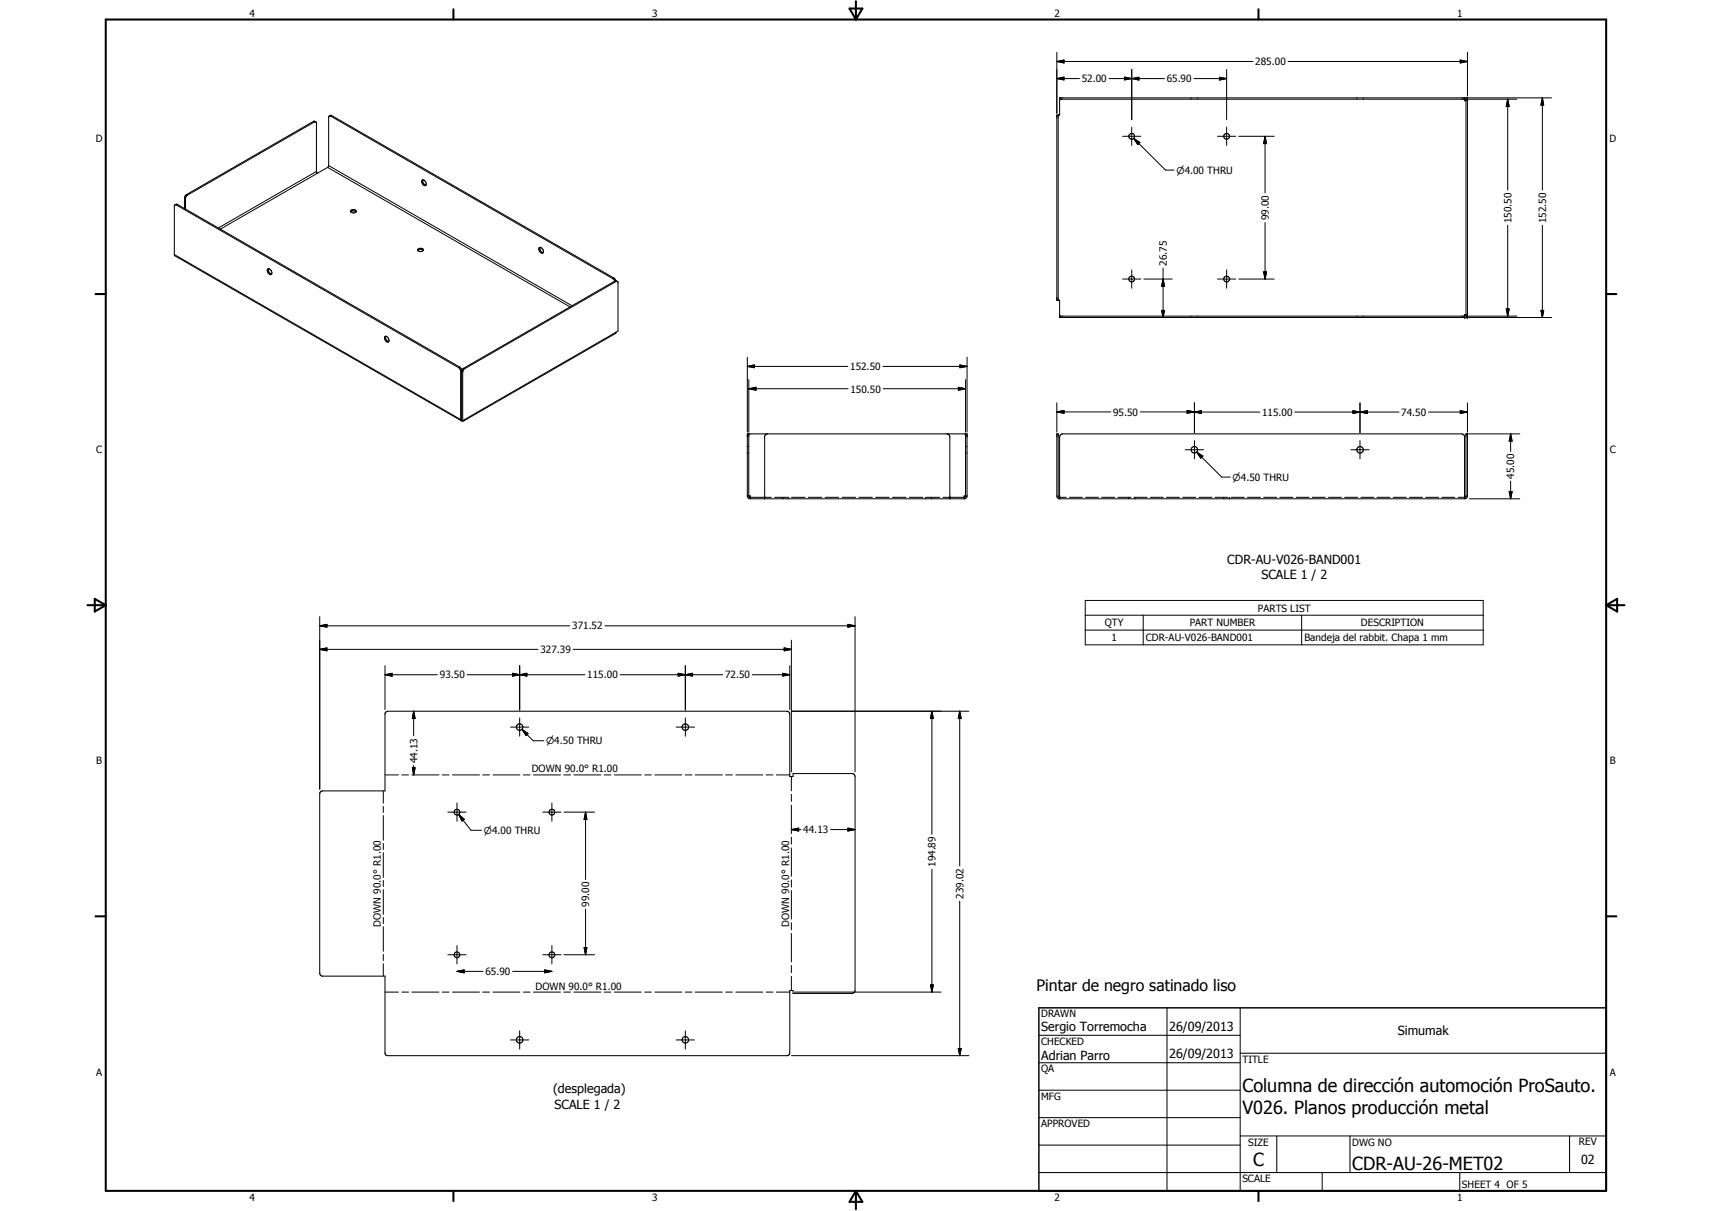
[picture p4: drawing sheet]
<svg xmlns="http://www.w3.org/2000/svg" width="594mm" height="420mm" viewBox="0 0 594 420" stroke-linecap="round" stroke-linejoin="round" font-family="sans-serif">
<g fill="none" stroke="#000" stroke-width=".35">
<path d="M366.7 18.2v21.1M509.2 18.2v15.1M366.7 21.3l2.5-.5v1zM366.7 27.3l2.5-.5v.9zM366.7 21.3h68.1M366.7 27.3h7.9M367.2 39.9v64.3M367.7 34.4h140.5M384.8 27.3h19.3M390.2 26.8l2.5 .5-2.5 .4zM390.2 26.8l5 1v-1l-5 .9zM392.7 27.3l2.5-.5v1z"/>
<path d="M392.7 24.1v17.4M413.3 34v.1M413.3 34.3v.1M414.3 27.3h11.4M415.6 34v.1M415.6 34.3v.1M423.2 26.8l2.5 .5-2.5 .5zM425.7 24.1v17.4M447 21.3h62.2M470.8 34v.1M470.8 34.3v.1M473.1 34v.1"/>
<path d="M473.1 34.3v.1M506.7 20.8l2.5 .5-2.5 .5zM508.8 34.4h17.6M508.9 34.9h-.7v-.9h-140.5v5.9h-1v64.3h1v6h140.5v-1h.7M509 34.9h.2M509.2 34v76.2M523.2 34.4l.5 2.6h-1zM523.2 34.4v31.6M535.2 34l.5 2.4h-1zM535.2 34v32M538.4 34h-29.7v76.2h29.7M108.7 42.1l.4 .2"/>
<path d="M108.7 42.1l.9 .2M108.7 42.1l-43.9 25.4M109.1 42.3l-44 25.4M109.6 42.2l-.5 .1M109.6 42.2l.2 .4v16.9M109.8 59.5l-34.1 19.6M109.8 59.5l.3 .6M113.7 58.1l84.1 48.4M113.7 58.1l-3.6 2M114 57.4l84.5 48.7M114.8 40.3l-.5-.1-.3 .5v16.9l-.3 .5M114.8 40.3l97.9 56.4"/>
<path d="M115.1 40.1l-.8 .2M115.1 40.1l-.3 .2M115.1 40.1l98 56.4M389.5 47.3h6.4M392.7 44.1v6.4M393.4 48l2.2 1.4-.8 .8zM393.4 48l11 11h3M422.5 47.3h6.3M425.7 44.1v6.4M429.8 47.3h12.4M439 47.3l.5 2.5h-1zM439 47.3v19.6"/>
<path d="M60.7 71l-.2 .4v17l.2 .4 99.4 57.2M60.7 71l.5 .1M61.2 71.1l97.9 56.5M61.5 70.9l-.3 .2M61.5 70.9l-.8 .2M61.5 70.9l98 56.4M64 68.7l.4 .2M64.8 67.5l.3 .2M64.8 67.5l-.8 1v3.8M65.1 67.7l-.7 1v3.9M110.1 60.1l-33.7 19.4M121.7 73.5a1.38 1.38 0 0 1 1.9 0"/>
<path d="M121.7 73.1l.5-.3a.78 .78 0 0 1 1-.1 .78 .78 0 0 1 .2 1 1.19 1.19 0 0 1-1.7-.5zM146.5 62.5a1.25 1.25 0 0 1 1.2 1.9 1.31 1.31 0 0 1-1.2-1.9zM146.8 62.4a1.5 1.5 0 0 0 1 1.9M439 77.2v19.6M523.2 78.1v31.6M535.2 78.1v32.1M60.5 88.3l99.3 57.2M92.8 93.4a1.16 1.16 0 0 1 1.6 1.2 .53 .53 0 0 1-.3 .7 .53 .53 0 0 1-.7-.2l-.6-.8zM93.2 93.2a1.43 1.43 0 0 0 1.1 1.9M145 86.9a1.33 1.33 0 0 1 1.8 0M145 86.5a1 1 0 0 1 1.1-.4 1 1 0 0 1 .7 .9h-.1a1.15 1.15 0 0 1-1.8-.4zM187.1 85.9a1.17 1.17 0 0 1 1.3 .6 1.17 1.17 0 0 1-.2 1.4 1.5 1.5 0 0 1-1.1-2z"/>
<path d="M187.4 85.8a1.56 1.56 0 0 0 1.1 1.9M212.7 96.7l.6 .8M213.1 96.5l.6 .9M213.1 96.5l-.4 .2M213.4 97.5l.3 .2M213.4 97.5l-52.5 30.3M213.6 97.4l.6 .3M213.6 97.4l-.2 .1M213.7 97.7h.6M213.7 97.7l-52.5 30.2M214.3 97.7l.2 17.2-.8 .4M389.5 96.8h6.4"/>
<path d="M392.7 93.6v6.4M396.9 96.8h9.9M403.6 96.8l.5 2.5h-1zM403.6 93v17.2M422.5 96.8h6.3M425.7 93.6v6.4M429.8 96.8h12.4M438.5 94.3h1l-.5 2.5zM133.5 116.8a1.19 1.19 0 0 1 1.3 .5 1.19 1.19 0 0 1 .1 1.3 1.26 1.26 0 0 1-1.4-1.8zM133.9 116.6a1.5 1.5 0 0 0 1 1.9M213.7 115.3l-.1 .4-52.6 30.3M213.7 115.3l-52.5 30.2"/>
<path d="M367.7 109.7h140.5M403.1 107.7h1l-.5 2.5zM413.3 109.7v.2M413.3 110v.2M415.6 109.7v.2M415.6 110v.2M470.8 109.7v.2M470.8 110v.2M473.1 109.7v.2M473.1 110v.2M508.8 109.7h17.6M509 109.2h.2"/>
<path d="M522.7 107.2h1l-.5 2.5zM534.7 107.7h1l-.5 2.5zM159.1 127.6l.6 .5 .1 .7M159.5 127.3l.7 1.1v17.3l.4 .2M159.5 127.3l-.4 .3M159.8 128.8v16.7M160.2 128.6l-.4 .2M160.2 128.9l.4 .3M160.9 127.8l.3 .1M160.9 127.8l-.7 1M161.2 127.9l-.6 1v17M259.3 127.1l2.5-.5v1z"/>
<path d="M259.3 124v25.9M259.3 127.1h34.9M259.8 134.9l2.5-.5v1zM259.8 131.7v18.2M259.8 134.9h34.5M306.4 127.1h29.2M306.5 134.9h28.6M332.6 134.4l2.5 .5-2.5 .5zM333.1 126.6l2.5 .5-2.5 .5zM335.1 131.7v18.2M335.6 124v25.9M366.7 139.7v10.2"/>
<path d="M414.5 139.7v10.5M471.9 139.8v10.4M509.2 139.8v10.1M159.8 145.5l.3 .5M160.2 145.3l-.4 .2M160.6 145.9l-.5 .1M160.6 145.9l.4 .1M161.2 145.5l-.6 .4M161.2 145.5l-.2 .5M259.3 154.9h.2M259.3 157.2h.2M259.4 151.2l-.1 .4"/>
<path d="M259.6 150.9l.6-.4h74.6l.6 .4M259.7 154.9h.1M259.7 157.2h.1M266.4 150.5l-.7 .2-.4 .6v21.8M328.6 150.5l.6 .2 .4 .9v21.5M335.1 154.9h.1M335.1 157.2h.1M335.4 154.9h.2M335.4 157.2h.2M335.5 151.2l.1 .1M366.7 142.9l2.5-.5v1zM366.7 142.9h18.7"/>
<path d="M395.7 142.9h18.8M411.3 156h6.4M411.9 142.4l2.6 .5-2.6 .5zM414.5 143l2.4-.5v1zM414.5 152.9v6.3M414.5 143h22.6M415.2 156.8l2.2 1.4-.7 .8zM415.2 156.8l8.7 8.7h3M449.3 143h36.1M468.7 156h6.4M469.5 142.5l2.4 .5-2.4 .5zM471.9 143l2.6-.5v1z"/>
<path d="M471.9 152.9v6.3M495.7 143h13.5M506.7 142.5l2.5 .5-2.5 .5zM509.2 150.5v21.5M524.2 150.5l.5 2.5h-1zM524.2 150.5v6.1M527.4 150.5h-18.7v21.5M259.3 172v-21.5h.5l.1 21.8 .4 .3h7.4M259.3 172h.2M259.3 172l.4 .8 .6 .3M259.7 172h.6v.7M260.3 173.1h74.3"/>
<path d="M260.3 172.9v.2M268.8 172.6h4.7M271.7 172.6v.1M271.7 172.9v.2M273.7 172.6v.1M273.7 172.9v.2M274.7 172.6h4.7M280.5 172.6h4.7M286.3 172.6h4.7M292.2 172.6h4.7M298 172.6h4.7M303.9 172.6h4.7"/>
<path d="M309.7 172.6h4.7M315.5 172.6h4.7M321.2 172.6v.1M321.2 172.9v.2M321.4 172.6h4.7M323.2 172.6v.1M323.2 172.9v.2M327.2 172.6h7.4l.5-.4v-21.7h.5v21.8l-.4 .5-.6 .3M334.6 172.9v.2M335.2 172h-.6v.7M335.4 172h.2M367.7 173.1v-21.5l.4-.9 .6-.2h138.5l.6 .2 .4 .6v21.8"/>
<path d="M367.7 173.1h140.5M370 172.6h-2.3l-.5-.6v-21.5h-.5v21.8l.4 .5 .6 .3M371.1 172.6h4.5M376.7 172.6h4.5M382.3 172.6h4.5M387.9 172.6h4.6M391.7 172.6v.1M391.7 172.9v.2M393.6 172.6h4.5M393.7 172.6v.1M393.7 172.9v.2M399.2 172.6h4.5"/>
<path d="M404.8 172.6h4.5M410.4 172.6h4.5M416 172.6h4.5M421.6 172.6h4.6M424.6 172.6v.1M424.6 172.9v.2M426.7 172.6v.1M426.7 172.9v.2M427.3 172.6h4.4M432.9 172.6h4.5M438.5 172.6h4.5M444.1 172.6h4.5"/>
<path d="M449.8 172.6h4.5M455.4 172.6h4.5M461 172.6h4.5M466.6 172.6h4.5M472.3 172.6h4.4M477.9 172.6h4.4M483.5 172.6h4.5M489.1 172.6h4.5M494.7 172.6h4.5M500.3 172.6h4.5M508.7 172h.5M508.7 172l-.5 .6h-2.2"/>
<path d="M509.2 172l-.4 .8-.6 .3M509.8 173.1h17.6M523.7 170.6h1l-.5 2.5zM524.2 166.9v6.2M110.9 217.1l2.5-.5v1zM110.9 214v59.8M110.9 217.1h86.8M209.9 217.1h86.8M294.2 216.6l2.5 .5-2.5 .5zM296.7 214v53.8M376.6 208.3h138.1v15.4h-138.1zM376.6 213.4h138.1"/>
<path d="M376.6 218.6h138.1M396.7 213.4v10.3M451.7 213.4v10.3M110.9 225.3l2.5-.5v1zM110.9 225.3h75.8M133.6 234.1l2.5-.5v1zM133.6 230.9v15.3M133.6 234.1h18.2M162.1 234.1h40.9M177.8 233.6l2.5 .5-2.5 .5zM177.8 233.6l5 1v-1l-5 1zM180.3 234.1l2.5-.5v1z"/>
<path d="M180.3 230.9v15.5M198.9 225.3h75.7M215.2 234.1h35.6M235.3 233.6l2.5 .5-2.5 .5zM237.8 234.1l2.5-.5v1zM237.8 230.9v15.5M261.1 234.1h13M271.6 233.6l2.5 .5-2.5 .5zM272.1 224.8l2.5 .5-2.5 .5zM274.1 230.9v15.3M274.6 222.1v45.7M133.8 247.1l.8-.3 138.9 .1 .6 .9v21.6h1.1v-1h20.5l.6 .2 .4 .6-.1 74.9-.9 .6h-20.5v-1h-1.1v21.6l-.3 .6-.5 .4-139.2-.1-.5-.7v-26.8h-21.7l-.7-.4-.3-.6 .1-62.7 .9-.6h21.7z"/>
<path d="M143.5 246.8l.6 2.5h-1zM143.5 246.8v8.5M177.2 252.3h6.3M180.3 249.1v6.3M181.1 253.1l2.2 1.4-.8 .7zM181.1 253.1l3.9 3.9h3.7M234.6 252.3h6.4M237.8 249.1v6.3M274.7 246.8h61.5M323.4 246.8l.5 2.5h-1zM323.4 246.8v42.6M333 246.8l.5 2.5h-1z"/>
<path d="M333 246.8v53.6M133 274.4v4.3M133 279.8v2.1M133.6 268.9h4.7M139.4 268.9h2.4M142.9 268.9h9.4M143.1 266.4h1l-.6 2.5zM143.5 265.6v3.3M153.5 268.9h2.3M157 268.9h9.4M158.6 278.6v6.3M167.5 268.9h2.4"/>
<path d="M171.1 268.9h9.3M181.6 268.9h2.3M185.1 268.9h9.4M191.5 278.6v6.3M195.6 268.9h2.4M199.1 268.9h9.4M209.7 268.9h2.3M213.2 268.9h9.3M223.7 268.9h2.4M227.2 268.9h9.4M237.8 268.9h2.3M241.3 268.9h9.3"/>
<path d="M251.8 268.9h2.4M255.3 268.9h9.4M265.8 268.9h2.4M269.4 268.9h4.7M274.6 269.4v5M274.6 275.6v2.4M274.6 279.3v9.9M133 283v8.5M133 292.6v2.2M133 295.8v8.6M155.4 281.8h6.3M159.2 282.6l1.9 1.7-.8 .6z"/>
<path d="M159.2 282.6l4.2 5.5h3.7M188.3 281.8h6.4M195.7 281.8h10.6M203.2 281.8l.5 2.5h-1zM203.2 281.8v23.3M274.6 287.8l2.5-.5v1zM274.6 290.4v2.5M274.6 294.2v9.8M274.6 287.8h3.3M288.2 287.8h8.5M294.2 287.3l2.5 .5-2.5 .5zM133 305.5v2.1"/>
<path d="M133 308.7v8.5M133 318.3v2.2M203.2 315.4v15.9M274.6 305.3v2.5M274.6 309v9.9M323.4 301.6v42.6M333 312.6v53.7M133 321.5v8.6M133 331.1v2.2M133 334.4v4.3M155.4 331.3h6.3M158.6 337l2.5-.5v1z"/>
<path d="M158.6 328.1v6.3M158.6 337h9M177.9 337h13.6M188.3 331.3h6.4M189 336.5l2.5 .5-2.5 .5zM191.5 328.1v6.3M195.7 331.3h10.6M202.7 328.8h1l-.5 2.5zM274.6 320.2v2.4M274.6 323.8v10M274.6 335v2.5M274.6 338.7v5"/>
<path d="M133.6 344.2h4.7M139.4 344.2h2.4M142.9 344.2h9.4M153.5 344.2h2.3M157 344.2h9.4M167.5 344.2h2.4M171.1 344.2h9.3M180.3 357.6v6.4M181.6 344.2h2.3M185.1 344.2h9.4M195.6 344.2h2.4M199.1 344.2h9.4"/>
<path d="M209.7 344.2h2.3M213.2 344.2h9.3M223.7 344.2h2.4M227.2 344.2h9.4M237.8 344.2h2.3M237.8 357.6v6.4M241.3 344.2h9.3M251.8 344.2h2.4M255.3 344.2h9.4M265.8 344.2h2.4M269.4 344.2h4.7M275.7 344.2h50.9"/>
<path d="M322.9 341.7h1l-.5 2.5zM360.5 359.2h69.9M405 349.7v63.5M430.4 349.7v63.5M177.2 360.8h6.3M234.6 360.8h6.4M274.7 366.3h61.5M332.5 363.8h1l-.5 2.5zM360.5 368.7h69.9M360.5 378.2h69.9M430.4 365.4h127M360.5 387.8h69.9"/>
<path d="M360.5 397.3h69.9M430.4 394.1h127M443.1 394.1v12.7M468.5 394.1v12.7M544.7 394.1v12.7M360.5 406.8h196.9M458.8 406.8v6.4M506.6 406.8v6.4"/>
<circle cx="392.7" cy="47.3" r="1"/>
<circle cx="425.7" cy="47.3" r=".99"/>
<circle cx="392.7" cy="96.8" r="1.01"/>
<circle cx="425.7" cy="96.8" r="1"/>
<circle cx="414.5" cy="156.1" r="1.13"/>
<circle cx="472" cy="156" r="1.13"/>
<circle cx="180.3" cy="252.3" r="1.14"/>
<circle cx="237.8" cy="252.3" r="1.12"/>
<circle cx="158.6" cy="281.8" r="1"/>
<circle cx="191.5" cy="281.8" r="1.01"/>
<circle cx="158.6" cy="331.3" r="1"/>
<circle cx="191.5" cy="331.3" r="1"/>
<circle cx="180.3" cy="360.8" r="1.13"/>
<circle cx="237.8" cy="360.8" r="1.14"/>
</g>
<g fill="#000">
<circle cx="508.2" cy="34" r=".18"/>
<circle cx="508.2" cy="34.4" r=".18"/>
<circle cx="508.7" cy="34" r=".18"/>
<circle cx="509.2" cy="34" r=".18"/>
<circle cx="508.2" cy="110.2" r=".18"/>
<circle cx="508.2" cy="109.7" r=".18"/>
<circle cx="508.7" cy="110.2" r=".18"/>
<circle cx="509.2" cy="110.2" r=".18"/>
<circle cx="160.6" cy="145.9" r=".18"/>
</g>
<g fill="none" stroke="#000" stroke-width=".71">
<path d="M36.7 6.8h520.7v406.4h-520.7zM157.3 3.2v3.6M294.8 3h4.4l-2.2 3.8zM297 .4v6.4M436.7 3.2v3.6M33.1 102h3.6M557.4 102h3.5M30.3 210h6.4M32.9 207.8l3.8 2.2-3.8 2.2zM557.4 210h6.3M557.4 210l3.8-2.2v4.4zM33.1 317.9h3.6"/>
<path d="M557.4 317.9h3.5M157.3 413.2v3.5M297 413.2v6.3M297 413.2l2.2 3.8h-4.4zM436.7 413.2v3.5"/>
</g>
<path d="M360.5 349.7h196.9v63.5h-196.9z" fill="none" stroke="#000" stroke-width=".51"/>
<g fill="#000">
<path d="M366.7 21.3l2.5-.5v1zM366.7 27.3l2.5-.5v.9zM390.2 26.8l2.5 .5-2.5 .4zM392.7 27.3l2.5-.5v1zM423.2 26.8l2.5 .5-2.5 .5zM506.7 20.8l2.5 .5-2.5 .5zM523.2 34.4l.5 2.6h-1zM535.2 34l.5 2.4h-1zM393.4 48l2.2 1.4-.8 .8zM439 47.3l.5 2.5h-1zM403.6 96.8l.5 2.5h-1zM438.5 94.3h1l-.5 2.5z"/>
<path d="M403.1 107.7h1l-.5 2.5zM522.7 107.2h1l-.5 2.5zM534.7 107.7h1l-.5 2.5zM259.3 127.1l2.5-.5v1zM259.8 134.9l2.5-.5v1zM332.6 134.4l2.5 .5-2.5 .5zM333.1 126.6l2.5 .5-2.5 .5zM366.7 142.9l2.5-.5v1zM411.9 142.4l2.6 .5-2.6 .5zM414.5 143l2.4-.5v1zM415.2 156.8l2.2 1.4-.7 .8zM469.5 142.5l2.4 .5-2.4 .5z"/>
<path d="M471.9 143l2.6-.5v1zM506.7 142.5l2.5 .5-2.5 .5zM524.2 150.5l.5 2.5h-1zM523.7 170.6h1l-.5 2.5zM110.9 217.1l2.5-.5v1zM294.2 216.6l2.5 .5-2.5 .5zM110.9 225.3l2.5-.5v1zM133.6 234.1l2.5-.5v1zM177.8 233.6l2.5 .5-2.5 .5zM180.3 234.1l2.5-.5v1zM235.3 233.6l2.5 .5-2.5 .5zM237.8 234.1l2.5-.5v1z"/>
<path d="M271.6 233.6l2.5 .5-2.5 .5zM272.1 224.8l2.5 .5-2.5 .5zM143.5 246.8l.6 2.5h-1zM181.1 253.1l2.2 1.4-.8 .7zM323.4 246.8l.5 2.5h-1zM333 246.8l.5 2.5h-1zM143.1 266.4h1l-.6 2.5zM159.2 282.6l1.9 1.7-.8 .6zM203.2 281.8l.5 2.5h-1zM274.6 287.8l2.5-.5v1zM294.2 287.3l2.5 .5-2.5 .5zM158.6 337l2.5-.5v1z"/>
<path d="M189 336.5l2.5 .5-2.5 .5zM202.7 328.8h1l-.5 2.5zM322.9 341.7h1l-.5 2.5zM332.5 363.8h1l-.5 2.5z"/>
</g>
<g font-size="6.3">
<text x="431.1" y="379">Columna de dirección automoción ProSauto.</text>
<text x="431.1" y="386.5">V026. Planos producción metal</text>
<text x="434.8" y="404.7">C</text>
<text x="469.2" y="406">CDR-AU-26-MET02</text>
</g>
<text font-size="5.5" x="359.7" y="343.8">Pintar de negro satinado liso</text>
<g font-size="4.4">
<text x="425.9" y="195.5">CDR-AU-V026-BAND001</text>
<text x="437.7" y="200.7">SCALE 1 / 2</text>
<text x="361.3" y="357.5">Sergio Torremocha</text>
<text x="405.7" y="357.7">26/09/2013</text>
<text x="485" y="359.2">Simumak</text>
<text x="361.3" y="367.9">Adrian Parro</text>
<text x="405.7" y="367.2">26/09/2013</text>
<text x="192" y="379.3">(desplegada)</text>
<text x="192.4" y="384.6">SCALE 1 / 2</text>
<text x="548.6" y="403.9">02</text>
</g>
<g font-size="3.5">
<text x="86.6" y="5.8">4</text>
<text x="226.3" y="5.8">3</text>
<text x="365.9" y="5.8">2</text>
<text x="505.6" y="5.8">1</text>
<text x="435.6" y="22.6">285.00</text>
<text x="375.4" y="28.5">52.00</text>
<text x="404.9" y="28.6">65.90</text>
<text x="33.3" y="49.4">D</text>
<text x="558.5" y="49.4">D</text>
<text x="440.3" y="76.4" transform="rotate(-90 440.3 76.4)">99.00</text>
<text x="524.5" y="77.4" transform="rotate(-90 524.5 77.4)">150.50</text>
<text x="536.5" y="77.4" transform="rotate(-90 536.5 77.4)">152.50</text>
<text x="404.9" y="92.2" transform="rotate(-90 404.9 92.2)">26.75</text>
<text x="295.1" y="128.4">152.50</text>
<text x="295.1" y="136.2">150.50</text>
<text x="386.2" y="144.2">95.50</text>
<text x="437.9" y="144.3">115.00</text>
<text x="486.2" y="144.3">74.50</text>
<text x="33.4" y="157.3">C</text>
<text x="558.6" y="157.3">C</text>
<text x="525.5" y="166.2" transform="rotate(-90 525.5 166.2)">45.00</text>
<text x="436.5" y="212.2">PARTS LIST</text>
<text x="198.5" y="218.4">371.52</text>
<text x="383.4" y="217.3">QTY</text>
<text x="412.8" y="217.3">PART NUMBER</text>
<text x="472.3" y="217.3">DESCRIPTION</text>
<text x="187.5" y="226.5">327.39</text>
<text x="385.7" y="222.4">1</text>
<text x="397.6" y="222.5">CDR-AU-V026-BAND001</text>
<text x="452.6" y="222.5">Bandeja del rabbit. Chapa 1 mm</text>
<text x="152.6" y="235.4">93.50</text>
<text x="203.8" y="235.4">115.00</text>
<text x="251.6" y="235.4">72.50</text>
<text x="33.4" y="265.2">B</text>
<text x="144.9" y="264.8" transform="rotate(-90 144.9 264.8)">44.13</text>
<text x="184.6" y="268">DOWN 90.0° R1.00</text>
<text x="558.6" y="265.2">B</text>
<text x="278.8" y="289.1">44.13</text>
<text x="324.6" y="300.8" transform="rotate(-90 324.6 300.8)">194.89</text>
<text x="334.3" y="311.8" transform="rotate(-90 334.3 311.8)">239.02</text>
<text x="204.5" y="314.6" transform="rotate(-90 204.5 314.6)">99.00</text>
<text x="132.2" y="321.5" transform="rotate(-90 132.2 321.5)">DOWN 90.0° R1.00</text>
<text x="273.8" y="321.5" transform="rotate(-90 273.8 321.5)">DOWN 90.0° R1.00</text>
<text x="168.4" y="338.3">65.90</text>
<text x="185.9" y="343.4">DOWN 90.0° R1.00</text>
<text x="361.3" y="353">DRAWN</text>
<text x="361.3" y="362.5">CHECKED</text>
<text x="431.1" y="368.7">TITLE</text>
<text x="33.4" y="373.2">A</text>
<text x="361.3" y="372.1">QA</text>
<text x="558.6" y="373.2">A</text>
<text x="361.3" y="381.6">MFG</text>
<text x="361.3" y="391.1">APPROVED</text>
<text x="433.1" y="397.5">SIZE</text>
<text x="469.2" y="397.5">DWG NO</text>
<text x="547.9" y="397.4">REV</text>
<text x="431.1" y="410.2">SCALE</text>
<text x="507.3" y="412.3">SHEET 4 OF 5</text>
<text x="86.6" y="416.7">4</text>
<text x="226.3" y="416.7">3</text>
<text x="365.9" y="416.7">2</text>
<text x="505.6" y="416.7">1</text>
</g>
<g font-size="3.3">
<text x="408.3" y="60.3">n4.00 THRU</text>
<text x="427.7" y="166.8">n4.50 THRU</text>
<text x="189.5" y="258.3">n4.50 THRU</text>
<text x="167.9" y="289.3">n4.00 THRU</text>
</g>
</svg>
